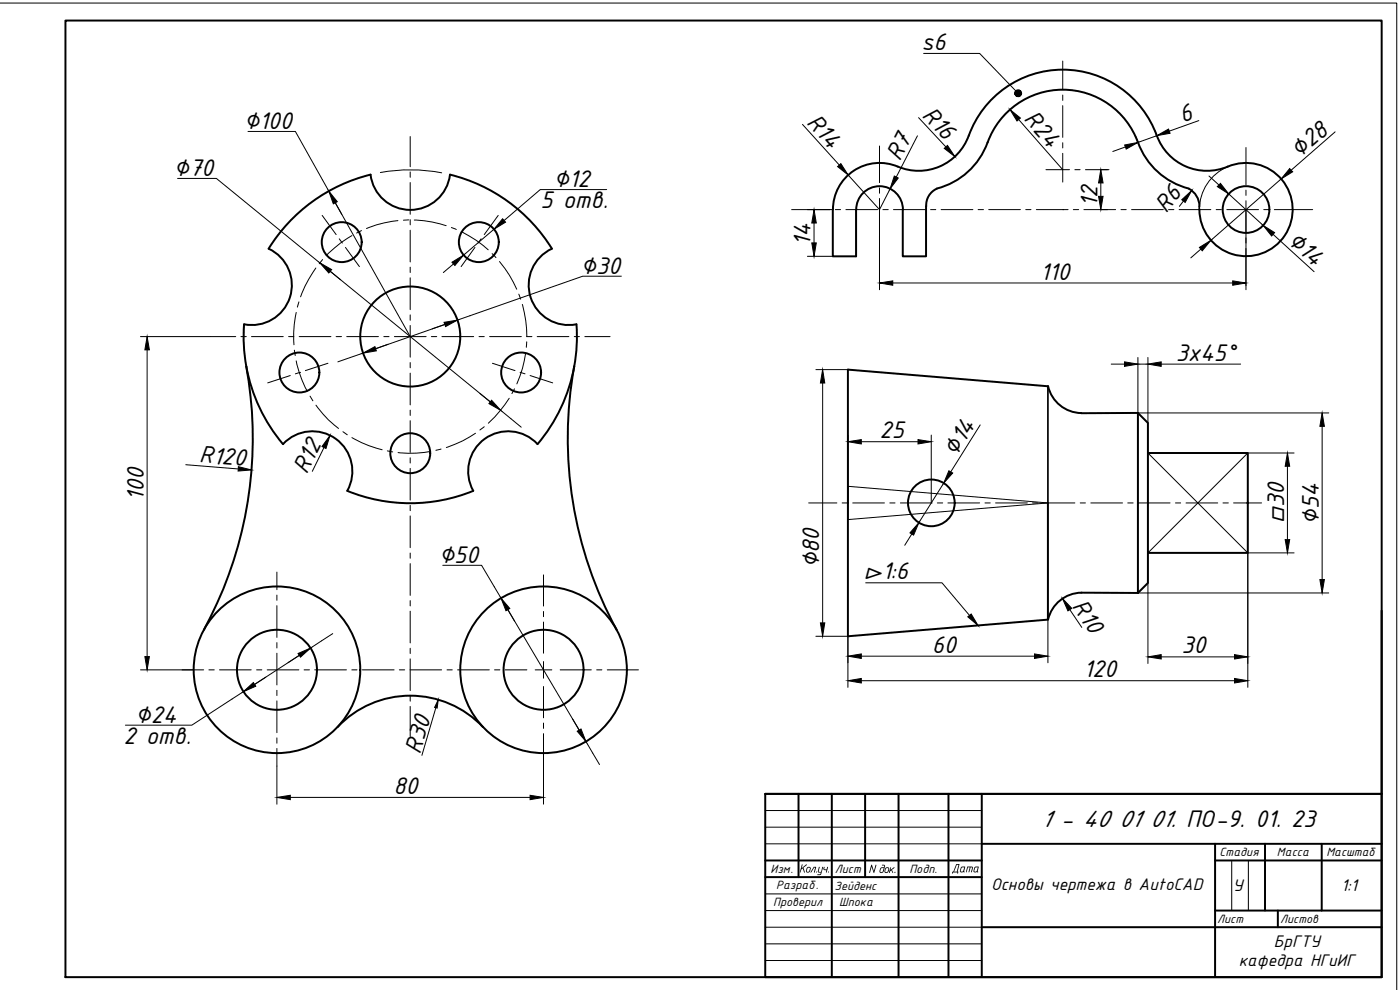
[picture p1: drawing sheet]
<svg xmlns="http://www.w3.org/2000/svg" width="420mm" height="297mm" viewBox="0 0 420 297" stroke-linecap="round" stroke-linejoin="round" font-family="sans-serif">
<!-- layer: 0 -->
<path d="M292.7 260.3l-.3 1.1 .5 .1 .6-1.2zM292.5 260.2l1.3-.1-.4 1.3 .1 .3-1.3-.1z" fill="#000"/>
<g fill="none" stroke="#000" stroke-width=".59">
<path d="M19.6 6.2h395.1v287h-395.1zM111.2 52.4a50 50 0 0 0-30.6 22.2M111.2 52.4a12 12 0 0 0 11.9 10.6 12 12 0 0 0 11.9-10.6M135 52.4a50 50 0 0 1 30.6 22.2M290.7 40.7a16.1 16.1 0 0 1-22.4 8.9 14 14 0 0 0-18.3 13.3M290.7 40.7a30 30 0 0 1 28.3-19.8 30 30 0 0 1 28.2 19.8M296.4 42.7a22 22 0 0 1-15.3 13.9 5.5 5.5 0 0 0-3.1 5.3M296.4 42.8a24.1 24.1 0 0 1 23.3-15.9 24.1 24.1 0 0 1 22.4 17.2 22 22 0 0 0 14.7 12.5 6.1 6.1 0 0 1 3.2 5.3M347.2 40.7a16.2 16.2 0 0 0 22.5 8.8 14 14 0 0 1 17.9 10.5 14 14 0 0 1-12.2 16.8 14 14 0 0 1-15.4-13.9M80.6 74.6a12 12 0 0 1 6.4 14.6 12 12 0 0 1-13.7 8.1M165.6 74.6a12 12 0 0 0-6.3 14.6 12 12 0 0 0 13.7 8.1l.1 5.8-.8 6.8M249.9 62.9v14h7v-14"/>
<path d="M257 62.9a7 7 0 0 1 7-7 7 7 0 0 1 7 7M277.9 61.9v15h-7v-14M73.2 97.3a50 50 0 0 0 11.7 36 12 12 0 0 1 15.9-1.6 12 12 0 0 1 3.4 15.5M73.9 110a119.9 119.9 0 0 1-12.7 79M172.3 109.9a49.5 49.5 0 0 1-11 23.3 12 12 0 0 0-15.8-1.5 12 12 0 0 0-3.5 15.5M172.3 109.9a120 120 0 0 0 12.8 79.1M314.5 115.9l-60-5v80l60-5v-35M314.5 115.9a10.4 10.4 0 0 0 10 8h17M341.5 123.9l3 3v9M341.5 123.9v54M344.5 135.9h30v30h-30zM104.2 147.3a50 50 0 0 0 37.8 0"/>
<path d="M341.5 177.9l-17-.1a10.4 10.4 0 0 0-10 8.1M344.5 165.9v9l-3 3M414.7 183.2v55h-185M101.3 218.1a30 30 0 0 1 43.6 0M229.7 238.2h185v55h-185zM239.6 238.2v25M249.6 238.2v55M259.6 238.2v25M269.7 238.2v55M284.6 238.2v55M294.6 238.2v55M229.7 258.2h64.9"/>
<path d="M294.6 253.2h120.1M364.7 258.2h50M364.7 253.2v40M379.6 253.2v20M396.7 253.2v20M229.7 263.2h64.9M294.6 278.2h120.1M364.7 273.2h50M383.5 273.2v5"/>
<circle cx="102.6" cy="72.7" r="6"/>
<circle cx="143.7" cy="72.7" r="6"/>
<circle cx="374" cy="62.9" r="7"/>
<circle cx="89.9" cy="111.8" r="6"/>
<circle cx="123.1" cy="101" r="15"/>
<circle cx="156.4" cy="111.8" r="6"/>
<circle cx="123.1" cy="136" r="6"/>
<circle cx="279.5" cy="150.9" r="7"/>
<circle cx="83.1" cy="201" r="25"/>
<circle cx="83.1" cy="201" r="12"/>
<circle cx="163.1" cy="201" r="25"/>
<circle cx="163.1" cy="201" r="12"/>
</g>
<g fill="none" stroke="#000" stroke-width=".3">
<path d="M0 .9h419.2v296.1M277.2 16h16.8l10.9 11.3M318.9 18.3v8.7M74.4 39.4h14.2l34.5 61.6M240.8 37.3l11.1 12.2M275.7 35.3l8.1 8.8M305.7 35.9l13.2 15M318.9 28.5v1.6M318.9 31.7v9.5M346.5 38.8l.7 1.9-5.7 2-.7-1.8M359.8 36.2l-8.9 3.2M400.7 39.6l-13.2 11.5"/>
<path d="M53.3 53.5h11.6l91.5 74.7M114.2 51.8a50 50 0 0 1 18.4 .1M123.1 41v9M123.1 51.6v1.6M123.1 54.8v9.5M182.1 56.9h-20l-10.8 9.3M254.6 52.5l9.3 10.4 3.2-6.2M263.9 43.8v11M263.9 56.4v1.6M263.9 59.5v27.4M275.3 40.8l-6.3 12.3M313.9 50.9h7.1"/>
<path d="M318.9 42.8v1.6M318.9 46v8.6M322.6 50.9h1.5M325.8 50.9h7M330.4 54.9v4M337.7 44.1l-3.7 1.4M362.8 52.8l3 2.7M368.5 50a14 14 0 0 0-8.5 12.9M368.8 58.2l10.3 9.4M373.9 44.3v11.1M373.9 57.1v1.5M384.5 53.7l-21.1 18.4"/>
<path d="M96.7 64.6l4.2 5.8M96.8 77.9l-1 1.2M101.8 71.7l.9 1.2M103.7 74.2l4.2 5.8M105.6 70.7a33.4 33.4 0 0 0-7.7 6M108.5 69.2l-1.5 .7M119.4 66.2a33.9 33.9 0 0 0-9.4 2.4M122.7 66l-1.6 .1M123.1 65.9v1.6M123.1 69.1v9.5M124.3 66a32.1 32.1 0 0 1 9.6 1.7M135.5 68.3l1.4 .6"/>
<path d="M136.1 79.2l-3 2.6M138.4 69.5l.5 .2a33.9 33.9 0 0 1 7.6 5.3M142.5 74.2l-4.1 5.8M144.4 71.7l-.9 1.2M147.7 76.1l1.1 1.2M148.3 68.8l-9.2 7.8M149.5 64.6l-4.2 5.8M149.9 78.5l.2 .2a33 33 0 0 1 5 8.1M237.6 62.9h12.3M242.3 76.9h7.6M244.3 66.9v6M250.7 62.9h1.6"/>
<path d="M253.9 62.9h9.5M256.9 62.9v14M265 62.9h1.6M268.1 62.9h9.6M270.9 62.9h.1M279.3 62.9h1.5M282.4 62.9h9.6M293.5 62.9h1.6M296.7 62.9h9.5M307.8 62.9h1.6M311 62.9h9.5M318.9 62.9h.1"/>
<path d="M322.1 62.9h1.6M325.3 62.9h9.5M336.4 62.9h1.6M339.6 62.9h9.5M350.7 62.9h1.6M353.9 62.9h9.5M355.2 60.3l-1.3 1.6M360.4 74.7l-3 2.7M365 62.9h1.6M368.2 62.9h9.5M373.9 60.2v26.7M379.3 62.9h1.6"/>
<path d="M382.1 70.3l12.3 11.2M382.4 62.9h11.6M73.2 97.3l-.1 3.7M88.9 93.8a32.7 32.7 0 0 0-.7 9.6M89.7 90.6l-.5 1.5M94.8 80.4a37.2 37.2 0 0 0-4.6 8.7M99.1 81.4l3.1 2.5M123.1 80.2v1.6M123.1 83.3v9.6M123.1 94.5v1.6M123.1 97.6v9.6M133.5 97.4l-3.8 1.3"/>
<path d="M155.7 88.3l.6 1.5M156.8 91.3v.1a36.6 36.6 0 0 1 1.3 9.6M186.5 82.9h-11.6l-73.5 25.7M267.9 84.9h102.1M42.2 101h28.5M44.2 105v92M72.3 101h1.6M75.5 101h9.5M86.6 101h1.6M87.1 112.7l-6.8 2.2M88.3 105.1l.3 1.6M88.9 108.3a32.1 32.1 0 0 0 3.3 9.1"/>
<path d="M89.8 101h9.5M89.8 111.8h.1M90.1 111.7l-1.5 .5M93 118.9l.9 1.4M98.4 109l-6.7 2.2M100.9 101h1.6M104.1 101h9.5M115.2 101h1.6M116.5 103.3l-3.8 1.3M118.4 101h9.5M123.1 108.8v1.5M123.1 112v9.5"/>
<path d="M129.5 101h1.6M132.6 101h9.6M143.8 101h1.5M144 118.1l3.2 2.5M146.9 101h9.6M147.8 109l6.8 2.2M152.8 119.5a39.1 39.1 0 0 1-6.2 7.5M154.4 116.7l-.8 1.4M156.1 111.7l1.5 .5M157.8 105.8a33.8 33.8 0 0 1-2.7 9.4M158 101h1.6M158.1 102.6l-.2 1.6"/>
<path d="M159.1 112.7l6.8 2.2M161.2 101h9.5M172.3 101h1.6M175.5 101h7.6M244.9 110.9h9.6M246.9 114.9v72M333.5 109.2h4M341.5 107.3v16.6h57.3M341.5 109.2h3M344.5 107.3v19.6M348.5 109.2h23.8M55.8 139.4l15.7 1.3"/>
<path d="M94.8 121.6a31.7 31.7 0 0 0 6.8 7M97.2 134.3l-3.5 7.1M102.9 129.5l1.3 1M105.6 131.3a33.2 33.2 0 0 0 9.1 3.6M116.2 135.3l1.7 .3M123.1 123v1.7M123.1 126.2v9.5M123.1 137.4v1.5M129.2 135.5a32.8 32.8 0 0 1-9.7 .3M132.4 134.7l-1.6 .4M142.7 130a32.5 32.5 0 0 1-8.8 4.3M145.3 128l-1.3 1"/>
<path d="M254.5 130.5v20.4M258.5 132.5h17M279.5 130.5v20.4M294.2 127.5l-8.9 14.1M344.5 135.9l30 30M386.4 139.9v22M388.4 135.9h-13.9l-30 30M396.8 127.9v46M123.1 140.5v9.6M123.1 151.6v1.6M123.1 154.8v9.5M242.7 150.9h8.5"/>
<path d="M252.7 150.9h1.6M254.5 145.9l60 5-60 5zM255.9 150.9h9.5M267 150.9h1.6M270.2 150.9h9.5M281.3 150.9h1.6M283.2 145l-7.4 11.8M284.5 150.9h9.5M295.6 150.9h1.6M298.8 150.9h9.5M309.9 150.9h1.6M313.1 150.9h9.5"/>
<path d="M324.2 150.9h1.6M327.4 150.9h9.5M338.5 150.9h1.6M341.6 150.9h9.6M352.8 150.9h1.5M355.9 150.9h9.6M367 150.9h1.6M370.2 150.9h8.4M83.1 171.6v5.3M83.1 178.5v1.6M123.1 165.9v1.6M123.1 169.1v9.5"/>
<path d="M132.9 169.6h11.6l35.4 59.8M163.1 172.5v9.3M259.8 174.9h22.9l8.3 9.7M273.6 160.2l-2.1 3.4M341.5 177.9h57.3M344.5 174.9v24.2M374.5 165.9h13.9M374.5 165.9v40.3M83.1 181.7v9.5M83.1 192.8v1.6M83.1 196v9.5M99.9 190.1l-42.3 27.5h-20"/>
<path d="M123.1 180.2v1.6M123.1 183.4v9.5M123.1 194.5v1.6M123.1 197.7v9.5M152.4 182.9l2 3.5M163.1 183.5v1.5M163.1 186.6v9.4M163.1 198.5v5M244.9 190.9h9.6v15.3M258.5 196.9h52M314.5 185.9v13M321.1 182.9l3.6 5.3"/>
<path d="M348.5 197.1h22M42.2 201h18.9M62.7 201h1.6M65.9 201h9.5M77 201h1.6M79.8 203.2l-3.4 2.1M80.2 201h9.5M83.1 207.1v1.6M83.1 210.3v9.5M91.3 201h1.6M94.4 201h9.6M105.6 201h1.5"/>
<path d="M108.8 201h9.5M119.8 201h1.7M123 201h9.5M123.1 208.8v1.6M123.1 211.9v9.1M130.8 212.3l-4.2 14.3M134.2 201h1.5M137.3 201h9.6M148.4 201h1.6M151.6 201h6.5M160.6 201h5M163.1 206v9.4"/>
<path d="M163.1 216.9v1.7M168.1 201h9.4M179.1 201h1.5M182.2 201h9.4M258.5 204.2h112M83.1 221.4v1.6M83.1 224.6v16.7M87.1 239.3h72M163.1 220.1v21.2M229.7 243.2h64.9M229.7 248.2h64.9M229.7 253.2h64.9"/>
<path d="M369.7 258.2v15M374.6 258.2v15M229.7 268.2h64.9M229.7 273.2h64.9M229.7 278.2h64.9M229.7 283.2h64.9M229.7 288.2h64.9"/>
</g>
<g fill="#000" stroke="#000" stroke-width=".3">
<path d="M305.6 28l.6 .7-.3 .2zM303.1 32.9l3.1 2.5-1 .9zM347.2 40.7l3.5-2 .5 1.3zM251.4 50l.9-.9 2.3 3.4zM268.4 52.8l1.2 .6-2.5 3.3zM283.4 44.5l1-.9 2.2 3.4zM330.4 50.9l.6 4h-1.3zM329.7 58.9h1.3l-.6 4zM337.5 43.5l4-.8-3.5 2zM354.7 59.9l2.9-2.7-1.9 3.5zM366.3 55l2.5 3.2-3.5-2.2zM387.1 50.6l.8 .9-3.4 2.2z"/>
<path d="M98.7 57.3l2.5 3.2-1.2 .7zM135.6 78.7l3.5-2.1-2.6 3.1zM150.8 65.6l.9 1.1-3.4 2.1zM243.6 72.9h1.4l-.7 4zM244.3 62.9l.7 4h-1.4zM360 74.2l3.4-2.1-2.6 3.2zM379.1 67.6l3.4 2.2-.9 1zM96 78.9l3.5 2-.8 1zM133.3 96.7l4-.7-3.6 2zM263.9 84.9l4-.6v1.3zM370 84.3l3.9 .6-3.9 .7zM44.2 101l.6 4h-1.3z"/>
<path d="M109 105.9l3.5-1.9 .4 1.3zM246.9 110.9l.6 4h-1.3zM337.5 108.6l4 .6-4 .7zM344.5 109.2l4-.6v1.3zM99 130.7l-1.2 3.9-1.2-.6zM147.5 120.1l2.7 3-3.5-2zM254.5 132.5l4-.6v1.3zM275.5 131.9l4 .6-4 .7zM386.4 135.9l.7 4h-1.4zM396.8 123.9l.7 4h-1.4zM71.5 140l4 1-4 .3zM275.8 156.8l-1.6 3.8-1.1-.7z"/>
<path d="M284.8 141.3l1.1 .6-2.7 3.1zM385.7 161.9h1.4l-.7 4zM396.1 173.9h1.4l-.7 4zM43.5 197h1.3l-.6 4zM89.5 196.1l3.7-1.6-3 2.7zM150.4 179.5l2.6 3.1-1.2 .6zM246.2 186.9h1.3l-.6 4zM254.5 196.9l4-.7v1.4zM290.4 185.1l1.1-.9 2 3.5zM310.5 196.2l4 .7-4 .7zM318.9 179.6l2.7 2.9-1.1 .8zM344.5 197.1l4-.7v1.3z"/>
<path d="M370.5 196.4l4 .7-4 .6zM73 207.5l3-2.7 .8 1.1zM131.5 210l-.3 2.5-.8-.3zM173.2 219.4l1.2-.7 1.5 3.8zM254.5 204.2l4-.6v1.3zM370.5 203.6l4 .6-4 .7zM83.1 239.3l4-.7v1.3zM159.1 238.6l4 .7-4 .6z"/>
<path d="M304.6 27.6l-.1 .4h1.1zM304.5 28h1.1l-1 .3zM304.6 28.3l.2 .4 .8-.7z"/>
<path d="M304.8 28.7l.4 .2 .4-.9zM305.6 28v1l-.4-.1zM305.6 28v1l.3-.1z"/>
<path d="M305.2 27.1l.4 .9v-1zM304.9 27.3l.3-.2 .4 .9zM304.9 27.3l-.3 .3 1 .4z"/>
<path d="M305.6 28l.6 .7 .3-.3zM305.6 28h1l-.1 .4zM305.6 28h1l-.1-.4z"/>
<path d="M306.3 27.3l-.7 .7 .9-.4zM305.9 27.1l.4 .2-.7 .7zM305.6 27v1l.3-.9z"/>
<circle cx="374.5" cy="150.9" r=".22"/>
</g>
<path d="M359.9 61.9v1M314.5 115.9v35" fill="none" stroke="#000" stroke-width=".51"/>
<g font-size="7.8">
<text x="276.6" y="15.1">s6</text>
<text x="276.5" y="34.7" transform="rotate(47 276.5 34.7)">R16</text>
<text x="307.1" y="35.8" transform="rotate(49 307.1 35.8)">R24</text>
<text x="73.2" y="38.8">∅100</text>
<text x="241.9" y="36.9" transform="rotate(48 241.9 36.9)">R14</text>
<text x="354.9" y="36.9" transform="rotate(-20 354.9 36.9)">6</text>
<text x="389.9" y="47.6" transform="rotate(-41 389.9 47.6)">∅28</text>
<text x="52.1" y="52.9">∅70</text>
<text x="270" y="48.7" transform="rotate(-63 270 48.7)">R7</text>
<text x="166.1" y="56.2">∅12</text>
<text x="162.2" y="62.5">5 отв.</text>
<text x="329.4" y="62.1" transform="rotate(-90 329.4 62.1)">12</text>
<text x="350" y="64.1" transform="rotate(-52 350 64.1)">R6</text>
<text x="243.3" y="73.7" transform="rotate(-90 243.3 73.7)">14</text>
<text x="386" y="72.5" transform="rotate(42 386 72.5)">∅14</text>
<text x="174.2" y="82.2">∅30</text>
<text x="312.2" y="83.9">110</text>
<text x="352.9" y="108.2">3x45°</text>
<text x="264" y="131.6">25</text>
<text x="286.9" y="137.3" transform="rotate(-58 286.9 137.3)">∅14</text>
<text x="59.6" y="138.8" transform="rotate(5 59.6 138.8)">R120</text>
<text x="92.1" y="142.6" transform="rotate(-64 92.1 142.6)">R12</text>
<text x="43.1" y="150.2" transform="rotate(-90 43.1 150.2)">100</text>
<text x="385.4" y="156.8" transform="rotate(-90 385.4 156.8)">□30</text>
<text x="395.8" y="157.4" transform="rotate(-90 395.8 157.4)">∅54</text>
<text x="131.7" y="169">∅50</text>
<text x="245.9" y="170.5" transform="rotate(-90 245.9 170.5)">∅80</text>
<text x="321.6" y="181.8" transform="rotate(56 321.6 181.8)">R10</text>
<text x="279.7" y="195.9">60</text>
<text x="354.5" y="196.1">30</text>
<text x="325.2" y="203.3">120</text>
<text x="40.6" y="217">∅24</text>
<text x="37" y="223.2">2 отв.</text>
<text x="126.1" y="226.4" transform="rotate(-74 126.1 226.4)">R30</text>
<text x="118.1" y="238.3">80</text>
<text x="312.5" y="248.2">1 - 40 01 01. ПО-9. 01. 23</text>
</g>
<text font-size="7.4" x="259.2" y="173.8">▻1:6</text>
<g font-size="5.4">
<text x="297.4" y="266.9">Основы чертежа в AutoCAD</text>
<text x="370" y="267.4">У</text>
<text x="402.5" y="267.4">1:1</text>
<text x="382.3" y="284">БрГТУ</text>
<text x="371.8" y="289.8">кафедра НГиИГ</text>
</g>
<g font-size="3.9">
<text x="366" y="256.9">Стадия</text>
<text x="383.2" y="256.9">Масса</text>
<text x="398.1" y="256.9">Масштаб</text>
<text x="231.2" y="261.9">Изм.</text>
<text x="239.7" y="261.8">Кол .уч.</text>
<text x="250.6" y="261.9">Лист</text>
<text x="260.6" y="261.9">Nдок .</text>
<text x="272.9" y="261.9">Подп.</text>
<text x="285.5" y="261.8">Дата</text>
<text x="232.9" y="266.8">Разраб.</text>
<text x="250.5" y="266.9">Зейденс</text>
<text x="232" y="271.9">Проверил</text>
<text x="251.9" y="271.9">Шпока</text>
<text x="365.3" y="276.9">Лист</text>
<text x="384.2" y="276.9">Листов</text>
</g>
</svg>
